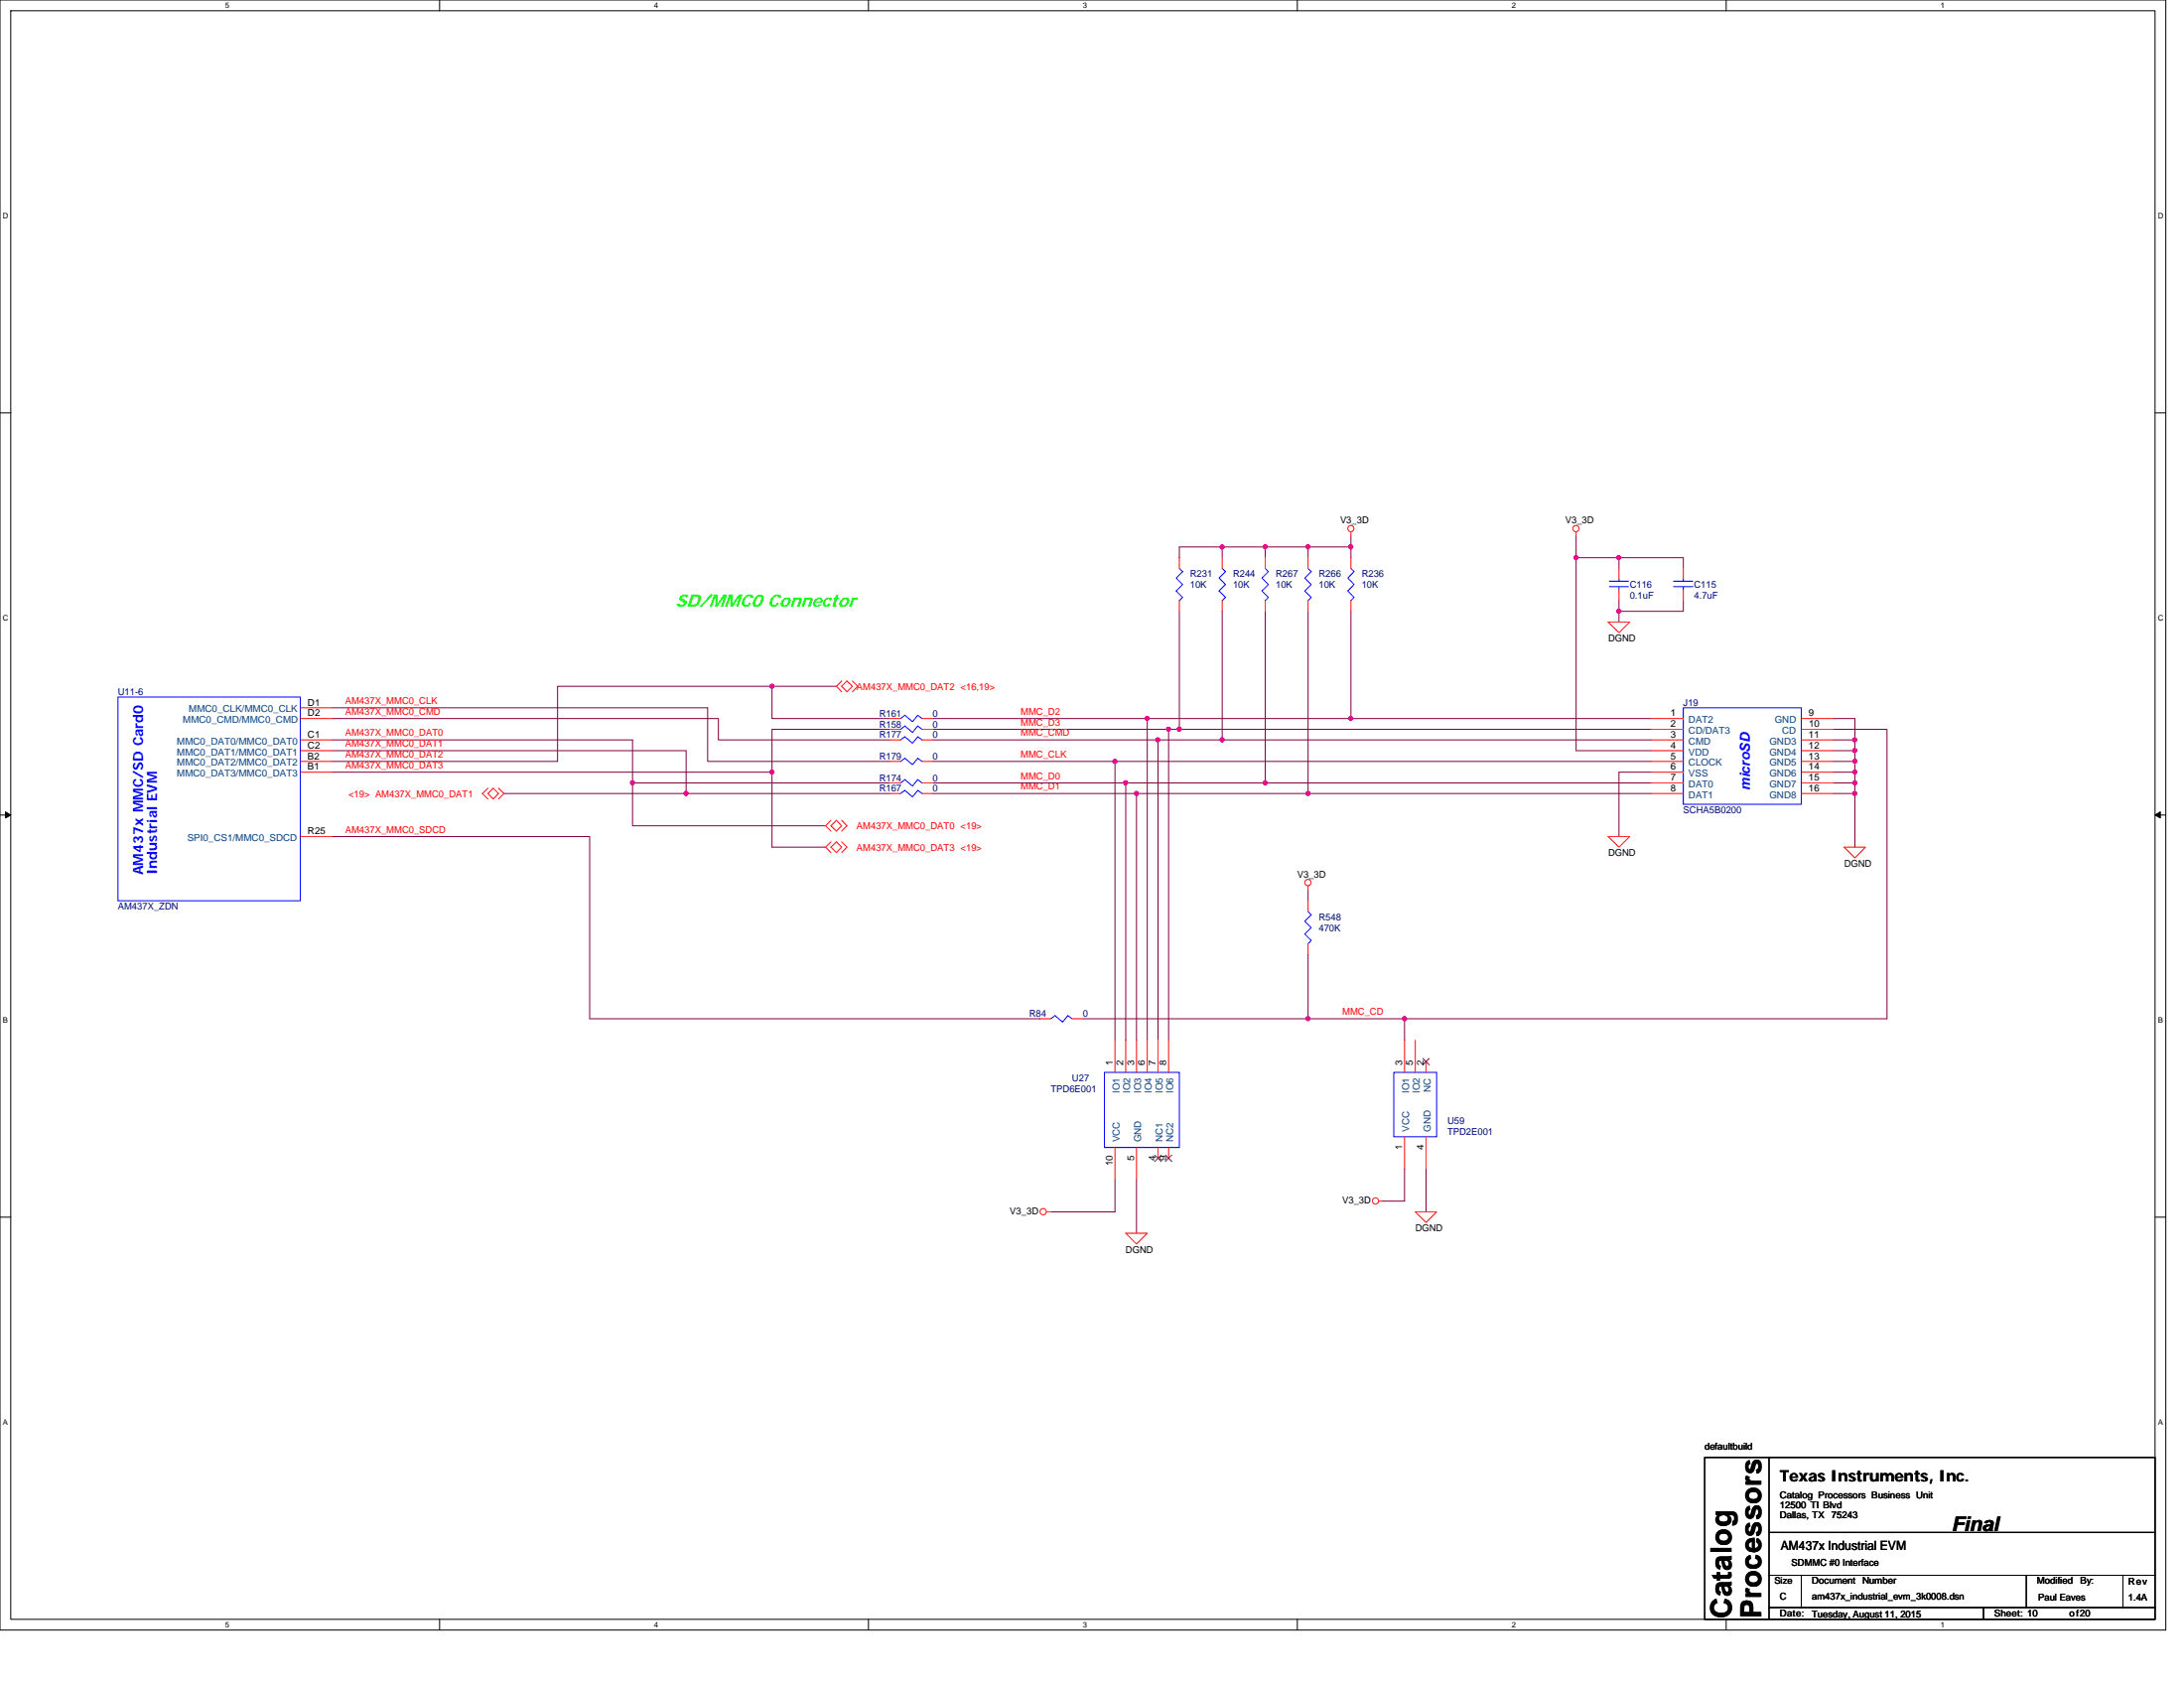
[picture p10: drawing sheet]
<svg xmlns="http://www.w3.org/2000/svg" width="279mm" height="216mm" viewBox="0 0 279 216" stroke-linecap="round" stroke-linejoin="round" font-family="sans-serif">
<path d="M0 0h277.1v208.5h-277.1zM1.4 1.4h274.3v205.7h-274.3z" fill="none" stroke="#000" stroke-width=".13"/>
<g fill="#fff">
<path d="M28.8 .1h.6v1.1h-.6z"/>
<path d="M28.8 207.3h.6v1.1h-.6z"/>
</g>
<path d="M56.2 0v1.4M56.2 207.1v1.4" fill="none" stroke="#000" stroke-width=".13"/>
<g fill="#fff">
<path d="M83.7 .1h.5v1.1h-.5z"/>
<path d="M83.7 207.3h.5v1.1h-.5z"/>
</g>
<path d="M111.1 0v1.4M111.1 207.1v1.4" fill="none" stroke="#000" stroke-width=".13"/>
<g fill="#fff">
<path d="M138.5 .1h.6v1.1h-.6z"/>
<path d="M138.5 207.3h.6v1.1h-.6z"/>
</g>
<path d="M166 0v1.4M166 207.1v1.4" fill="none" stroke="#000" stroke-width=".13"/>
<g fill="#fff">
<path d="M193.4 .1h.6v1.1h-.6z"/>
<path d="M193.4 207.3h.6v1.1h-.6z"/>
</g>
<path d="M220.8 0v1.4M220.8 207.1v1.4" fill="none" stroke="#000" stroke-width=".13"/>
<g fill="#fff">
<path d="M248.3 .1h.5v1.1h-.5z"/>
<path d="M248.3 207.3h.5v1.1h-.5z"/>
<path d="M.4 27.1h.7v1.1h-.7z"/>
<path d="M276.1 27.1h.7v1.1h-.7z"/>
<path d="M.4 78.5h.7v1.1h-.7z"/>
<path d="M276.1 78.5h.7v1.1h-.7z"/>
</g>
<path d="M0 52.8h1.4M275.7 52.8h1.4" fill="none" stroke="#000" stroke-width=".13"/>
<g fill="#fff">
<path d="M.4 130h.6v1.1h-.6z"/>
<path d="M276.1 130h.6v1.1h-.6z"/>
</g>
<path d="M0 104.2h1.4M275.7 104.2h1.4" fill="none" stroke="#000" stroke-width=".13"/>
<path d="M.7 103.8l.7 .4-.7 .4zM275.7 104.2l.7-.4v.8z" fill="#000" stroke="#000" stroke-width=".13"/>
<g fill="#fff">
<path d="M.4 181.4h.6v1.1h-.6z"/>
<path d="M276.1 181.4h.6v1.1h-.6z"/>
</g>
<path d="M0 155.7h1.4M275.7 155.7h1.4M218.1 186.4h57.6v20.7h-57.6zM226.3 186.4v20.6M226.3 196h49.4M226.3 201.5h49.4M226.3 205.6h49.4M230.4 201.5v4.1M253.7 205.6v1.4M259.2 201.5v4.1M271.6 201.5v4.1" fill="none" stroke="#000" stroke-width=".13"/>
<g fill="none" stroke="#800040" stroke-width=".13">
<path d="M150.9 78.2v15.1M156.4 70h5.5M156.4 70v1.3M156.4 70h-5.5v1.3M156.4 78.2v16.4M161.9 78.2v21.9M161.9 70v1.3M161.9 70h5.4M167.3 78.2v23.3M167.3 70h5.5M167.3 70v1.3M172.8 68.6v1.4"/>
<path d="M172.8 70v1.3M172.8 78.2v13.7M201.6 71.3h5.5M201.6 71.3v24.7h9.6M201.6 68.6v2.7M207.1 78.2v1.4M207.1 71.3v1.4M207.1 76.8v1.4M207.1 71.3h8.2v1.4M215.3 76.8v1.4h-8.2M42.5 90.5h48v6.9h23.4M42.5 91.9h49.4v2.7h22"/>
<path d="M42.5 94.6h38.4v5.5h33M42.5 96h45.3v5.5h26.1M42.5 98.8h56.3M98.8 87.8h8.2M98.8 98.8v9.6h6.8M113.9 91.9h-15.1v-4.1h-27.5v9.6h-28.8M113.9 93.3h-15.1v5.5M119.3 93.3h30.2M119.3 97.4h23.3M119.3 94.6h28.8M119.3 91.9h27.5M142.6 97.4v35.7"/>
<path d="M142.6 97.4h68.6M146.8 91.9h26M146.8 91.9v41.2M148.1 94.6h8.3M148.1 94.6v38.5M149.5 93.3h1.4M149.5 93.3v39.8M150.9 93.3h60.3M156.4 94.6h54.8M172.8 91.9h38.4M211.2 98.8h-4.1v8.2M234.5 98.8h2.8"/>
<path d="M234.5 97.4h2.8M234.5 96h2.8M234.5 94.6h2.8M234.5 93.3h6.9v37h-61.7M234.5 91.9h2.8v2.7M237.3 98.8v1.3M237.3 97.4v1.4M237.3 96v1.4M237.3 94.6v1.4M42.5 107h32.9v23.3h57.7M64.5 101.5h23.3M80.9 100.1v5.5h24.7"/>
<path d="M119.3 101.5h26.1M119.3 100.1h24.7M144 100.1h17.9M144 100.1v33M145.4 101.5v31.6M145.4 101.5h21.9M161.9 100.1h49.3M167.3 113.9v1.3M167.3 101.5h43.9M234.5 101.5h2.8M234.5 100.1h2.8M237.3 101.5v6.9"/>
<path d="M237.3 100.1v1.4M138.5 130.3h28.8M167.3 122.1v8.2M167.3 130.3h12.4M179.7 130.3v2.8M142.6 150.9v4.1h-8.2M145.4 150.9v6.8M179.7 149.5v4.1h-2.8M182.4 149.5v5.5"/>
</g>
<g fill="#f0f" stroke="#f0f" stroke-width=".13">
<circle cx="207.1" cy="71.3" r=".27"/>
<circle cx="207.1" cy="78.2" r=".27"/>
<circle cx="179.7" cy="130.3" r=".27"/>
<circle cx="201.6" cy="71.3" r=".27"/>
<circle cx="167.3" cy="130.3" r=".27"/>
<circle cx="142.6" cy="97.4" r=".27"/>
<circle cx="148.1" cy="94.6" r=".27"/>
<circle cx="167.3" cy="69.9" r=".27"/>
<circle cx="161.8" cy="69.9" r=".27"/>
<circle cx="156.3" cy="69.9" r=".27"/>
<circle cx="146.8" cy="91.9" r=".27"/>
<circle cx="149.5" cy="93.3" r=".27"/>
<circle cx="237.3" cy="94.6" r=".27"/>
<circle cx="237.3" cy="101.5" r=".27"/>
<circle cx="237.3" cy="100.1" r=".27"/>
<circle cx="237.3" cy="98.8" r=".27"/>
<circle cx="237.3" cy="97.4" r=".27"/>
<circle cx="237.3" cy="96" r=".27"/>
<circle cx="172.8" cy="69.9" r=".27"/>
<circle cx="161.8" cy="100.1" r=".27"/>
<circle cx="167.3" cy="101.5" r=".27"/>
<circle cx="156.3" cy="94.6" r=".27"/>
<circle cx="150.9" cy="93.3" r=".27"/>
<circle cx="172.8" cy="91.9" r=".27"/>
<circle cx="145.4" cy="101.5" r=".27"/>
<circle cx="144" cy="100.1" r=".27"/>
<circle cx="87.8" cy="101.5" r=".27"/>
<circle cx="98.7" cy="98.8" r=".27"/>
<circle cx="80.9" cy="100.1" r=".27"/>
<circle cx="98.7" cy="87.8" r=".27"/>
</g>
<g fill="none" stroke="#f00" stroke-width=".13">
<path d="M150.9 71.3v1.4M150.9 76.8v1.4M156.4 71.3v1.4M156.4 76.8v1.4M161.9 71.3v1.4M161.9 76.8v1.4M167.3 71.3v1.4M167.3 76.8v1.4M172.8 68v.6M172.8 71.3v1.4M172.8 76.8v1.4M201.6 68v.6"/>
<path d="M205.7 79.6h2.8l-1.4 1.3zM207.1 72.7v1.4M207.1 75.4v1.4M215.3 72.7v1.4M215.3 75.4v1.4M38.4 90.5h4.1M38.4 91.9h4.1M38.4 94.6h4.1M38.4 96h4.1M38.4 97.4h4.1M38.4 98.8h4.1M107.7 87.1l-.7 .7 .7 .7"/>
<path d="M108.4 87.1l.7 .7-.7 .7-.7-.7zM109.1 87.1l.6 .7-.6 .7M113.9 91.9h1.3M113.9 93.3h1.3M113.9 94.6h1.3M113.9 97.4h1.3M118 91.9h1.3M118 93.3h1.3M118 94.6h1.3M118 97.4h1.3M211.2 91.9h4.1M211.2 93.3h4.1"/>
<path d="M211.2 94.6h4.1M211.2 96h4.1M211.2 97.4h4.1M211.2 98.8h4.1M230.4 91.9h4.1M230.4 93.3h4.1M230.4 94.6h4.1M230.4 96h4.1M230.4 97.4h4.1M230.4 98.8h4.1M38.4 107h4.1M62.4 101.5l.7-.7 .7 .7-.7 .7z"/>
<path d="M62.4 100.8l-.7 .7 .7 .7M63.8 100.8l.7 .7-.7 .7M106.3 107.7l-.7 .7 .7 .7M106.3 104.9l-.7 .7 .7 .7M106.3 108.4l.7-.7 .7 .7-.7 .7zM107 104.9l.7 .7-.7 .7-.7-.7zM107.7 107.7l.7 .7-.7 .7M107.7 104.9l.7 .7-.7 .7M113.9 100.1h1.3M113.9 101.5h1.3M118 100.1h1.3M118 101.5h1.3"/>
<path d="M167.3 113.3v.6M167.3 115.2v1.4M205.7 107h2.8l-1.4 1.4zM211.2 100.1h4.1M211.2 101.5h4.1M230.4 100.1h4.1M230.4 101.5h4.1M235.9 108.4h2.8l-1.4 1.3zM133.1 130.3h1.3M137.2 130.3h1.3M142.6 133.1v4.1M144 133.1v4.1"/>
<path d="M145.4 133.1v4.1M146.8 133.1v4.1M148.1 133.1v4.1M149.5 133.1v4.1M167.3 120.7v1.4M179.7 133.1v4.1M181.1 133.1v4.1M182.4 135.8v1.4M133.9 155h.5M142.6 146.8v4.1M144 157.7h2.8l-1.4 1.4zM145.4 146.8v4.1"/>
<path d="M148.1 146.8v1.3M149.5 146.8v1.3M176.4 153.6h.5M179.7 145.4v4.1M181.1 155h2.7l-1.4 1.4zM182.4 145.4v4.1"/>
<circle cx="172.8" cy="67.6" r=".4"/>
<circle cx="201.6" cy="67.6" r=".4"/>
<circle cx="167.3" cy="112.9" r=".4"/>
<circle cx="133.5" cy="155" r=".4"/>
<circle cx="176" cy="153.6" r=".4"/>
</g>
<g fill="none" stroke="#00f" stroke-width=".13">
<path d="M150.9 72.7l.4 .4-.8 .8 .8 .9-.8 .8 .8 .8-.4 .4M156.4 72.7l.4 .4-.8 .8 .8 .9-.8 .8 .8 .8-.4 .4M161.9 72.7l.4 .4-.9 .8 .9 .9-.9 .8 .9 .8-.4 .4M167.3 72.7l.4 .4-.8 .8 .8 .9-.8 .8 .8 .8-.4 .4M172.8 72.7l.4 .4-.8 .8 .8 .9-.8 .8 .8 .8-.4 .4M205.9 75h2.4M205.9 74.3h2.4M207.1 74.1v.2M207.1 75v.4M214.1 75h2.5M214.1 74.3h2.5M215.3 74.1v.2"/>
<path d="M215.3 75v.4M15.1 89.2h23.3v26h-23.3zM118 91.9l-.6-.4-.7 .8-.9-.8-.6 .4M118 93.3l-.6-.4-.7 .8-.9-.8-.6 .4M118 94.6l-.6-.4-.7 .9-.9-.9-.6 .4M118 97.4l-.6-.4-.7 .8-.9-.8-.6 .4M215.3 90.5h15.1v12.4h-15.1zM118 100.1l-.6-.4-.7 .8-.9-.8-.6 .4M118 101.5l-.6-.4-.7 .8-.9-.8-.6 .4M167.3 116.6l.4 .4-.8 .8 .8 .8-.8 .9 .8 .8-.4 .4M137.2 130.3l-.6-.4-.7 .8-.9-.8-.6 .4M141.3 137.2h9.6v9.6h-9.6z"/>
<path d="M178.3 137.2h5.5v8.2h-5.5z"/>
</g>
<path d="M182 135.4l.9 .8M182.8 135.4l-.8 .8M147.7 147.7l.9 .9M148.5 147.7l-.8 .9M149.1 147.7l.8 .9M149.9 147.7l-.8 .9" fill="none" stroke="#804000" stroke-width=".13"/>
<g font-size="3.7">
<text x="221.5" y="207" transform="rotate(-90 221.5 207)">Catalog</text>
<text x="225.3" y="207" transform="rotate(-90 225.3 207)">Processors</text>
</g>
<text font-size="2.6" x="249.6" y="195.8">Final</text>
<text font-size="2.3" fill="#0f0" x="86.4" y="77.6">SD/MMC0 Connector</text>
<text font-size="2" x="227.7" y="189.5">Texas Instruments, Inc.</text>
<g font-size="1.8" fill="#00f">
<text x="223.9" y="101.1" transform="rotate(-90 223.9 101.1)">microSD</text>
<text x="18.3" y="111.9" transform="rotate(-90 18.3 111.9)">AM437x MMC/SD Card0</text>
<text x="20.1" y="111.9" transform="rotate(-90 20.1 111.9)">Industrial EVM</text>
</g>
<text font-size="1.6" x="227.8" y="198.2">AM437x Industrial EVM</text>
<g font-size="1.2">
<text x="171.4" y="67">V3_3D</text>
<text x="200.3" y="67">V3_3D</text>
<text x="205.7" y="82">DGND</text>
<text x="39.4" y="90.2">D1</text>
<text x="39.4" y="91.6">D2</text>
<text x="39.4" y="94.3">C1</text>
<text x="39.4" y="95.7">C2</text>
<text x="213.7" y="91.6">1</text>
<text x="213.7" y="93">2</text>
<text x="213.7" y="94.3">3</text>
<text x="213.7" y="95.7">4</text>
<text x="231.4" y="91.6">9</text>
<text x="231.4" y="94.3">11</text>
<text x="231.4" y="95.7">12</text>
<text x="231.4" y="93">10</text>
<text x="39.4" y="97.1">B2</text>
<text x="39.4" y="98.5">B1</text>
<text x="213.7" y="97.1">5</text>
<text x="213.7" y="98.5">6</text>
<text x="213.7" y="99.8">7</text>
<text x="213.7" y="101.2">8</text>
<text x="231.4" y="97.1">13</text>
<text x="231.4" y="98.5">14</text>
<text x="231.4" y="99.8">15</text>
<text x="231.4" y="101.2">16</text>
<text x="39.4" y="106.7">R25</text>
<text x="166" y="112.2">V3_3D</text>
<text x="205.7" y="109.5">DGND</text>
<text x="235.9" y="110.8">DGND</text>
<text x="142.3" y="136.2" transform="rotate(-90 142.3 136.2)">1</text>
<text x="143.7" y="136.2" transform="rotate(-90 143.7 136.2)">2</text>
<text x="145.1" y="136.2" transform="rotate(-90 145.1 136.2)">3</text>
<text x="146.5" y="136.2" transform="rotate(-90 146.5 136.2)">6</text>
<text x="147.8" y="136.2" transform="rotate(-90 147.8 136.2)">7</text>
<text x="149.2" y="136.2" transform="rotate(-90 149.2 136.2)">8</text>
<text x="179.4" y="136.2" transform="rotate(-90 179.4 136.2)">3</text>
<text x="180.8" y="136.2" transform="rotate(-90 180.8 136.2)">5</text>
<text x="182.1" y="136.2" transform="rotate(-90 182.1 136.2)">2</text>
<text x="142.3" y="149.1" transform="rotate(-90 142.3 149.1)">10</text>
<text x="145.1" y="148.4" transform="rotate(-90 145.1 148.4)">5</text>
<text x="147.8" y="148.4" transform="rotate(-90 147.8 148.4)">4</text>
<text x="149.2" y="148.4" transform="rotate(-90 149.2 148.4)">9</text>
<text x="179.4" y="147" transform="rotate(-90 179.4 147)">1</text>
<text x="182.1" y="147" transform="rotate(-90 182.1 147)">4</text>
<text x="129.2" y="155.3">V3_3D</text>
<text x="171.7" y="153.9">V3_3D</text>
<text x="144" y="160.2">DGND</text>
<text x="181.1" y="157.5">DGND</text>
<text x="218.1" y="185.5">defaultbuild</text>
<text x="227.7" y="191.6">Catalog Processors Business Unit</text>
<text x="227.7" y="192.9">12500 TI Blvd</text>
<text x="227.7" y="194.2">Dallas, TX</text>
<text x="234.3" y="194.2">75243</text>
<text x="227" y="202.6">Size</text>
<text x="229.2" y="200.3">SDMMC #0 Interface</text>
<text x="231.8" y="202.6">Document</text>
<text x="238.3" y="202.6">Number</text>
<text x="260.6" y="202.6">Modified</text>
<text x="266.1" y="202.6">By:</text>
<text x="272.3" y="202.8">Rev</text>
<text x="227.7" y="206.7">Date:</text>
<text x="227.7" y="204.5">C</text>
<text x="231.8" y="206.9">Tuesday, August 11, 2015</text>
<text x="231.8" y="204.5">am437x_industrial_evm_3k0008.dsn</text>
<text x="255.1" y="206.7">Sheet: 10</text>
<text x="260.8" y="204.7">Paul Eaves</text>
<text x="264.7" y="206.7">of20</text>
<text x="272.3" y="204.7">1.4A</text>
</g>
<g font-size="1.2" fill="#000080">
<text x="152.3" y="73.8">R231</text>
<text x="152.3" y="75.2">10K</text>
<text x="157.7" y="73.8">R244</text>
<text x="157.7" y="75.2">10K</text>
<text x="163.2" y="73.8">R267</text>
<text x="163.2" y="75.2">10K</text>
<text x="168.7" y="73.8">R266</text>
<text x="168.7" y="75.2">10K</text>
<text x="174.2" y="73.8">R236</text>
<text x="174.2" y="75.2">10K</text>
<text x="208.5" y="75.2">C116</text>
<text x="208.5" y="76.6">0.1uF</text>
<text x="216.7" y="75.2">C115</text>
<text x="216.7" y="76.6">4.7uF</text>
<text x="15.1" y="88.9">U11-6</text>
<text x="112.5" y="91.7">R161</text>
<text x="112.5" y="93">R158</text>
<text x="112.5" y="94.4">R177</text>
<text x="119.3" y="91.7">0</text>
<text x="119.3" y="93">0</text>
<text x="119.3" y="94.4">0</text>
<text x="215.3" y="90.3">J19</text>
<text x="112.5" y="99.9">R174</text>
<text x="112.5" y="101.3">R167</text>
<text x="112.5" y="97.1">R179</text>
<text x="119.3" y="99.9">0</text>
<text x="119.3" y="101.3">0</text>
<text x="119.3" y="97.1">0</text>
<text x="215.3" y="104">SCHA5B0200</text>
<text x="15.1" y="116.3">AM437X_ZDN</text>
<text x="168.7" y="117.7">R548</text>
<text x="168.7" y="119.1">470K</text>
<text x="131.7" y="130">R84</text>
<text x="138.5" y="130">0</text>
<text x="134.4" y="139.7">TPD6E001</text>
<text x="137.2" y="138.3">U27</text>
<text x="185.2" y="143.8">U59</text>
<text x="185.2" y="145.1">TPD2E001</text>
</g>
<g font-size="1.2" fill="#f00">
<text x="109.6" y="88.2">AM437X_MMC0_DAT2 &lt;16,19&gt;</text>
<text x="44.2" y="90">AM437X_MMC0_CLK</text>
<text x="44.2" y="91.4">AM437X_MMC0_CMD</text>
<text x="44.2" y="94.1">AM437X_MMC0_DAT0</text>
<text x="44.2" y="95.5">AM437X_MMC0_DAT1</text>
<text x="130.6" y="91.4">MMC_D2</text>
<text x="130.6" y="92.8">MMC_D3</text>
<text x="130.6" y="94.1">MMC_CMD</text>
<text x="44.2" y="96.9">AM437X_MMC0_DAT2</text>
<text x="44.2" y="98.3">AM437X_MMC0_DAT3</text>
<text x="44.6" y="101.9">&lt;19&gt; AM437X_MMC0_DAT1</text>
<text x="130.6" y="101">MMC_D1</text>
<text x="130.6" y="99.7">MMC_D0</text>
<text x="130.6" y="96.9">MMC_CLK</text>
<text x="44.2" y="106.5">AM437X_MMC0_SDCD</text>
<text x="109.6" y="106">AM437X_MMC0_DAT0 &lt;19&gt;</text>
<text x="109.6" y="108.8">AM437X_MMC0_DAT3 &lt;19&gt;</text>
<text x="171.7" y="129.8">MMC_CD</text>
</g>
<g font-size="1.2" fill="#004080">
<text x="22.6" y="95.2">MMC0_DAT0/MMC0_DAT0</text>
<text x="23.4" y="92.5">MMC0_CMD/MMC0_CMD</text>
<text x="24.2" y="91.1">MMC0_CLK/MMC0_CLK</text>
<text x="216" y="92.5">DAT2</text>
<text x="216" y="93.9">CD/DAT3</text>
<text x="216" y="95.2">CMD</text>
<text x="226.4" y="95.2">GND3</text>
<text x="227" y="92.5">GND</text>
<text x="228" y="93.9">CD</text>
<text x="22.6" y="96.6">MMC0_DAT1/MMC0_DAT1</text>
<text x="22.6" y="98">MMC0_DAT2/MMC0_DAT2</text>
<text x="22.6" y="99.3">MMC0_DAT3/MMC0_DAT3</text>
<text x="216" y="96.6">VDD</text>
<text x="216" y="98">CLOCK</text>
<text x="216" y="99.3">VSS</text>
<text x="216" y="100.7">DAT0</text>
<text x="226.4" y="96.6">GND4</text>
<text x="226.4" y="98">GND5</text>
<text x="226.4" y="99.3">GND6</text>
<text x="226.4" y="100.7">GND7</text>
<text x="24" y="107.6">SPI0_CS1/MMC0_SDCD</text>
<text x="216" y="102.1">DAT1</text>
<text x="226.4" y="102.1">GND8</text>
<text x="143.2" y="139.8" transform="rotate(-90 143.2 139.8)">IO1</text>
<text x="144.6" y="139.8" transform="rotate(-90 144.6 139.8)">IO2</text>
<text x="146" y="139.8" transform="rotate(-90 146 139.8)">IO3</text>
<text x="147.3" y="139.8" transform="rotate(-90 147.3 139.8)">IO4</text>
<text x="148.7" y="139.8" transform="rotate(-90 148.7 139.8)">IO5</text>
<text x="150.1" y="139.8" transform="rotate(-90 150.1 139.8)">IO6</text>
<text x="180.3" y="139.8" transform="rotate(-90 180.3 139.8)">IO1</text>
<text x="181.6" y="139.8" transform="rotate(-90 181.6 139.8)">IO2</text>
<text x="183" y="139.7" transform="rotate(-90 183 139.7)">NC</text>
<text x="143.2" y="146.1" transform="rotate(-90 143.2 146.1)">VCC</text>
<text x="146" y="146.1" transform="rotate(-90 146 146.1)">GND</text>
<text x="148.7" y="146.1" transform="rotate(-90 148.7 146.1)">NC1</text>
<text x="150.1" y="146.1" transform="rotate(-90 150.1 146.1)">NC2</text>
<text x="180.3" y="144.7" transform="rotate(-90 180.3 144.7)">VCC</text>
<text x="183" y="144.7" transform="rotate(-90 183 144.7)">GND</text>
</g>
<g font-size="1">
<text x="28.8" y="1">5</text>
<text x="83.7" y="1">4</text>
<text x="138.5" y="1">3</text>
<text x="193.4" y="1">2</text>
<text x="248.3" y="1">1</text>
<text x=".4" y="28">D</text>
<text x="276.1" y="28">D</text>
<text x=".4" y="79.4">C</text>
<text x="276.1" y="79.4">C</text>
<text x=".4" y="130.9">B</text>
<text x="276.1" y="130.9">B</text>
<text x=".4" y="182.3">A</text>
<text x="276.1" y="182.3">A</text>
<text x="28.8" y="208.2">5</text>
<text x="83.7" y="208.2">4</text>
<text x="138.5" y="208.2">3</text>
<text x="193.4" y="208.2">2</text>
<text x="248.3" y="208.2">1</text>
</g>
</svg>
